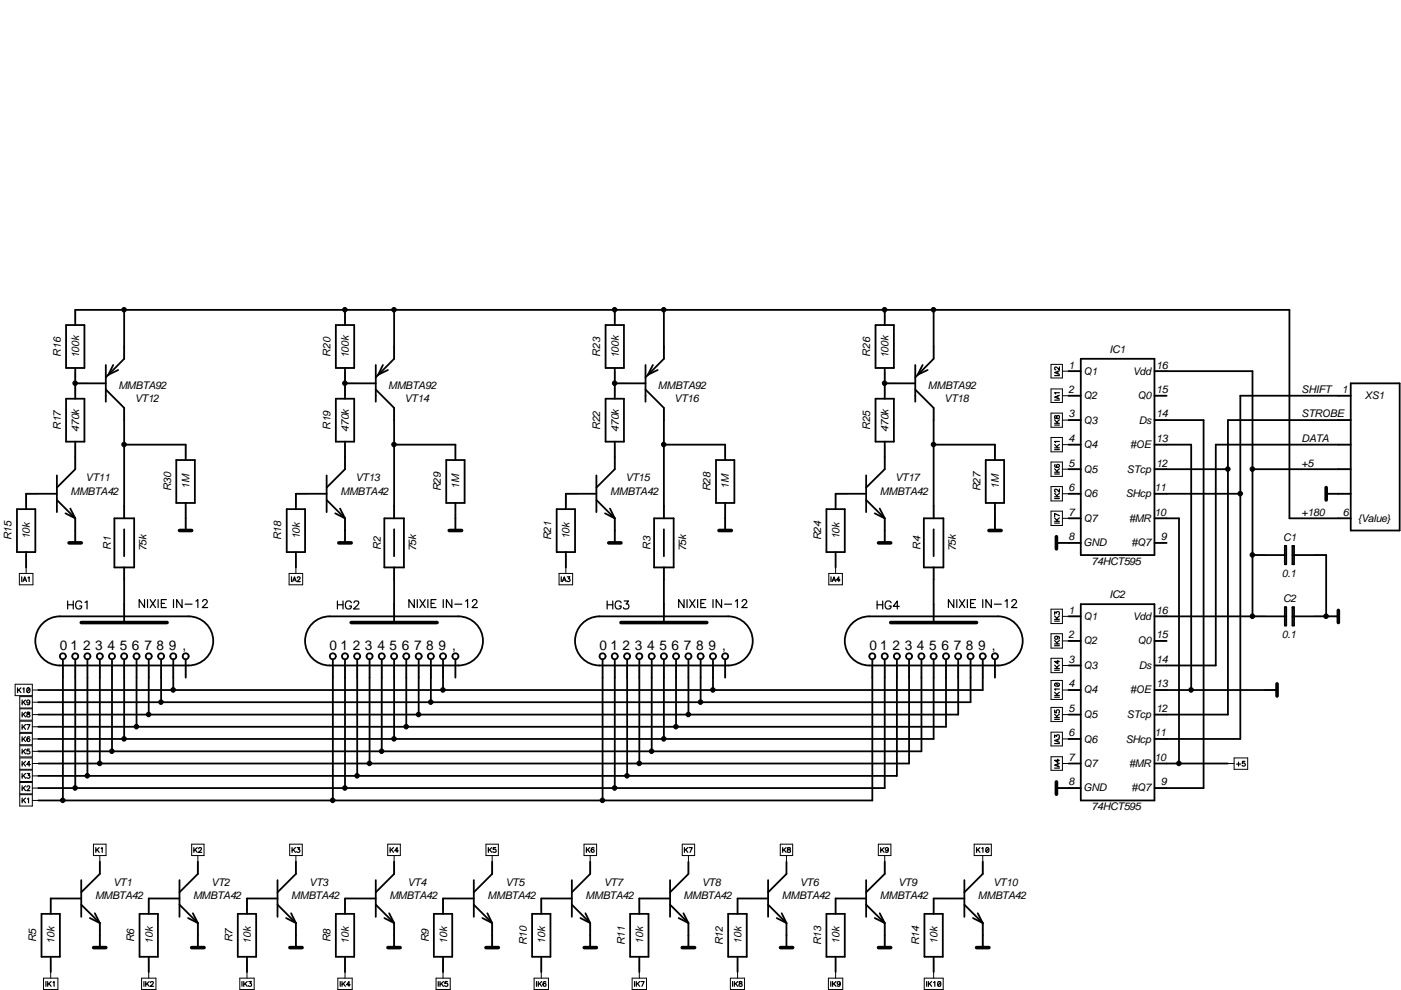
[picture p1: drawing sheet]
<svg xmlns="http://www.w3.org/2000/svg" width="297mm" height="210mm" viewBox="0 0 297 210" stroke-linecap="round" stroke-linejoin="round" font-family="sans-serif">
<g fill="#000">
<circle cx="26.3" cy="65.7" r=".49"/>
<circle cx="73.1" cy="65.7" r=".49"/>
<circle cx="83.5" cy="65.7" r=".49"/>
<circle cx="130.3" cy="65.7" r=".49"/>
<circle cx="140.7" cy="65.7" r=".49"/>
<circle cx="187.6" cy="65.7" r=".49"/>
<circle cx="197.9" cy="65.7" r=".49"/>
<circle cx="15.9" cy="81.3" r=".49"/>
<circle cx="26.3" cy="94.2" r=".49"/>
<circle cx="73.1" cy="81.3" r=".49"/>
<circle cx="83.5" cy="94.2" r=".49"/>
<circle cx="130.3" cy="81.3" r=".49"/>
<circle cx="140.7" cy="94.2" r=".49"/>
<circle cx="187.6" cy="81.3" r=".49"/>
<circle cx="197.9" cy="94.2" r=".49"/>
<circle cx="260.3" cy="99.5" r=".49"/>
<circle cx="265.5" cy="99.5" r=".49"/>
<circle cx="262.9" cy="104.7" r=".49"/>
<circle cx="265.5" cy="117.7" r=".49"/>
<circle cx="265.5" cy="130.7" r=".49"/>
<circle cx="281.2" cy="130.7" r=".49"/>
<circle cx="23.7" cy="159.3" r=".49"/>
<circle cx="26.3" cy="156.6" r=".49"/>
<circle cx="28.9" cy="154.1" r=".49"/>
<circle cx="31.5" cy="151.5" r=".49"/>
<circle cx="34.1" cy="148.9" r=".49"/>
<circle cx="36.7" cy="146.3" r=".49"/>
<circle cx="80.9" cy="159.3" r=".49"/>
<circle cx="83.5" cy="156.6" r=".49"/>
<circle cx="86.1" cy="154.1" r=".49"/>
<circle cx="88.7" cy="151.5" r=".49"/>
<circle cx="91.3" cy="148.9" r=".49"/>
<circle cx="93.9" cy="146.3" r=".49"/>
<circle cx="138.2" cy="159.3" r=".49"/>
<circle cx="140.7" cy="156.6" r=".49"/>
<circle cx="143.3" cy="154.1" r=".49"/>
<circle cx="145.9" cy="151.5" r=".49"/>
<circle cx="148.5" cy="148.9" r=".49"/>
<circle cx="151.1" cy="146.3" r=".49"/>
<circle cx="252.5" cy="146.3" r=".49"/>
<circle cx="13.3" cy="169.7" r=".49"/>
<circle cx="15.9" cy="167.1" r=".49"/>
<circle cx="18.5" cy="164.5" r=".49"/>
<circle cx="21.1" cy="161.9" r=".49"/>
<circle cx="70.5" cy="169.7" r=".49"/>
<circle cx="73.1" cy="167.1" r=".49"/>
<circle cx="75.7" cy="164.5" r=".49"/>
<circle cx="78.3" cy="161.9" r=".49"/>
<circle cx="127.7" cy="169.7" r=".49"/>
<circle cx="130.3" cy="167.1" r=".49"/>
<circle cx="132.9" cy="164.5" r=".49"/>
<circle cx="135.5" cy="161.9" r=".49"/>
<circle cx="250" cy="161.9" r=".49"/>
</g>
<g fill="none" stroke="#000" stroke-width=".21">
<path d="M16 65.7v2.6M16 78.7v5.2M26.3 73.5v2.6M73.1 65.7v2.6M73.1 78.7v5.2M83.6 73.5v2.6M130.3 65.7v2.6M130.3 78.7v5.2M140.8 73.5v2.6M187.6 65.7v2.6M187.6 78.7v5.2M197.9 73.5v2.6"/>
<path d="M222.8 77.3h2.5v2.8h-2.5zM225.3 78.7h3.8M244.8 78.7h2.6M16 94.3v5.2M16 81.3h2.5M26.3 86.5v2.6M39.4 94.3v2.6M73.1 94.3v5.2M73.1 81.3h2.6M83.6 86.5v2.6M96.6 94.3v2.6M130.3 94.3v5.2"/>
<path d="M130.3 81.3h2.7M140.8 86.5v2.6M153.8 94.3v2.6M187.6 94.3v5.2M187.6 81.3h2.6M197.9 86.5v2.6M210.9 94.3v2.6M222.8 82.5h2.5v2.8h-2.5zM222.8 87.6h2.5v3h-2.5zM222.8 92.8h2.5v3h-2.5zM222.8 98h2.5v3h-2.5zM225.3 99.5h3.8"/>
<path d="M225.3 94.3h3.8M225.3 83.9h3.8M225.3 89.1h3.8M244.8 99.5h2.6M244.8 94.3h2.6M244.8 83.9h2.6M244.8 89.1h2.6M283.8 99.5h2.6M283.8 94.3h2.6M283.8 83.9h2.6M283.8 89.1h2.6M5.5 117.7v3.9"/>
<path d="M8.1 104.7h-2.6v2.6M16 109.9v5.2M26.3 107.3v2.6M39.4 107.3v5.2M62.7 117.7v3.9M65.4 104.7h-2.7v2.6M73.1 109.9v5.2M83.6 107.3v2.6M96.6 107.3v5.2M120 117.7v3.9M122.6 104.7h-2.6v2.6M130.3 109.9v5.2"/>
<path d="M140.8 107.3v2.6M153.8 107.3v5.2M177.2 117.7v3.9M179.7 104.7h-2.5v2.6M187.6 109.9v5.2M197.9 107.3v2.6M210.9 107.3v5.2M222.8 103.2h2.5v3h-2.5zM222.8 108.4h2.5v3h-2.5zM224 115.1h5.1M225.3 109.9h3.8M225.3 104.7h3.8"/>
<path d="M244.8 115.1h2.6M244.8 109.9h2.6M244.8 104.7h2.6M265.6 117.7h2.6M278.5 117.7h2.7M281.2 104.7h5.2M283.8 109.9h2.6M4.1 121.6h2.9v2.4h-2.9zM26.3 120.3v2.6M26.3 128.1v2.6M61.3 121.6h2.9v2.4h-2.9zM83.6 120.3v2.6"/>
<path d="M83.6 128.1v2.6M118.5 121.6h2.9v2.4h-2.9zM140.8 120.3v2.6M140.8 128.1v2.6M175.7 121.6h2.9v2.4h-2.9zM197.9 120.3v2.6M197.9 128.1v2.6M222.8 129.2h2.5v3h-2.5zM222.8 134.4h2.5v3h-2.5zM222.8 139.6h2.5v3h-2.5zM225.3 130.7h3.8M225.3 135.9h3.8"/>
<path d="M244.8 130.7h2.6M244.8 135.9h2.6M265.6 130.7h2.6M278.5 130.7h5.3M3.2 145.1h3.7v2.4h-3.7zM4.2 147.7h2.7v2.4h-2.7zM4.2 150.3h2.7v2.4h-2.7zM4.2 152.9h2.7v2.4h-2.7zM4.2 155.5h2.7v2.4h-2.7zM4.2 158.1h2.7v2.4h-2.7zM6.9 146.3h1.2M6.9 154.1h1.2"/>
<path d="M6.9 156.7h1.2M6.9 148.9h1.2M6.9 151.5h1.2M6.9 159.3h1.2M13.3 141.1v2.6M16 141.1v2.6M18.5 141.1v2.6M21.2 141.1v2.6M23.7 141.1v2.6M26.3 141.1v2.6M29 141.1v2.6M31.5 141.1v2.6"/>
<path d="M34.2 141.1v2.6M36.7 141.1v2.6M39.4 141.1v2.6M70.6 141.1v2.6M73.1 141.1v2.6M75.7 141.1v2.6M78.4 141.1v2.6M80.9 141.1v2.6M83.6 141.1v2.6M86.1 141.1v2.6M88.8 141.1v2.6M91.4 141.1v2.6"/>
<path d="M93.9 141.1v2.6M96.6 141.1v2.6M127.8 141.1v2.6M130.3 141.1v2.6M133 141.1v2.6M135.5 141.1v2.6M138.2 141.1v2.6M140.8 141.1v2.6M143.3 141.1v2.6M146 141.1v2.6M148.5 141.1v2.6M151.2 141.1v2.6"/>
<path d="M153.8 141.1v2.6M185 141.1v2.6M187.6 141.1v2.6M190.2 141.1v2.6M192.7 141.1v2.6M195.4 141.1v2.6M197.9 141.1v2.6M200.6 141.1v2.6M203.2 141.1v2.6M205.8 141.1v2.6M208.4 141.1v2.6M210.9 141.1v2.6"/>
<path d="M222.8 144.3h2.5v4h-2.5zM222.8 150h2.5v3h-2.5zM222.8 155.2h2.5v3h-2.5zM225.3 146.3h3.8M225.3 156.7h3.8M225.3 141.1h3.8M225.3 151.5h3.8M244.8 146.3h2.6M244.8 156.7h2.6M244.8 141.1h2.6M244.8 151.5h2.6M268.2 146.3h2.6"/>
<path d="M4.2 160.7h2.7v2.4h-2.7zM4.2 163.3h2.7v2.4h-2.7zM4.2 165.9h2.7v2.4h-2.7zM4.2 168.5h2.7v2.4h-2.7zM6.9 161.9h1.2M6.9 169.7h1.2M6.9 164.5h1.2M6.9 167.1h1.2M19.8 179h2.7v2.4h-2.7zM40.6 179h2.7v2.4h-2.7zM61.4 179h2.7v2.4h-2.7zM82.2 179h2.7v2.4h-2.7z"/>
<path d="M103 179h2.7v2.4h-2.7zM123.8 179h2.7v2.4h-2.7zM144.6 179h2.7v2.4h-2.7zM165.4 179h2.7v2.4h-2.7zM186.2 179h2.7v2.4h-2.7zM206.5 179h3.7v2.4h-3.7zM222.8 160.4h2.5v2.9h-2.5zM224 167.1h5.1M225.3 161.9h3.8M244.8 161.9h2.6M244.8 167.1h2.6M260.3 161.9h1.4"/>
<path d="M261.7 160.7h2.8v2.4h-2.8zM13.3 190.5h-2.6v2.6M21.2 181.4v3.9M21.2 195.7v5.2M34.2 190.5h-2.7v2.6M41.9 181.4v3.9M41.9 195.7v5.2M54.9 190.5h-2.5v2.6M62.7 181.4v3.9M62.7 195.7v5.2M75.7 190.5h-2.6v2.6M83.6 181.4v3.9"/>
<path d="M83.6 195.7v5.2M96.6 190.5h-2.7v2.6M104.3 181.4v3.9M104.3 195.7v5.2M117.3 190.5h-2.5v2.6M125.1 181.4v3.9M125.1 195.7v5.2M138.2 190.5h-2.7v2.6M146 181.4v3.9M146 195.7v5.2M159 190.5h-2.6v2.6M166.7 181.4v3.9"/>
<path d="M166.7 195.7v5.2M179.7 190.5h-2.5v2.6M187.6 181.4v3.9M187.6 195.7v5.2M200.6 190.5h-2.7v2.6M208.4 181.4v3.9M208.4 195.7v5.2M9.2 207.4h3.1v2.4h-3.1zM10.7 203.5v3.9M30 207.4h3.1v2.4h-3.1zM31.5 203.5v3.9M50.8 207.4h3.1v2.4h-3.1z"/>
<path d="M52.4 203.5v3.9M71.6 207.4h3.1v2.4h-3.1zM73.1 203.5v3.9M92.5 207.4h3v2.4h-3zM93.9 203.5v3.9M113.2 207.4h3.1v2.4h-3.1zM114.8 203.5v3.9M134 207.4h3.1v2.4h-3.1zM135.5 203.5v3.9M154.9 207.4h3v2.4h-3zM156.4 203.5v3.9M175.6 207.4h3.1v2.4h-3.1z"/>
<path d="M177.2 203.5v3.9M196 207.4h4v2.4h-4zM197.9 203.5v3.9"/>
<circle cx="26.3" cy="65.7" r=".49"/>
<circle cx="73.1" cy="65.7" r=".49"/>
<circle cx="83.5" cy="65.7" r=".49"/>
<circle cx="130.3" cy="65.7" r=".49"/>
<circle cx="140.7" cy="65.7" r=".49"/>
<circle cx="187.6" cy="65.7" r=".49"/>
<circle cx="197.9" cy="65.7" r=".49"/>
<circle cx="15.9" cy="81.3" r=".49"/>
<circle cx="26.3" cy="94.2" r=".49"/>
<circle cx="73.1" cy="81.3" r=".49"/>
<circle cx="83.5" cy="94.2" r=".49"/>
<circle cx="130.3" cy="81.3" r=".49"/>
<circle cx="140.7" cy="94.2" r=".49"/>
<circle cx="187.6" cy="81.3" r=".49"/>
<circle cx="197.9" cy="94.2" r=".49"/>
<circle cx="260.3" cy="99.5" r=".49"/>
<circle cx="265.5" cy="99.5" r=".49"/>
<circle cx="262.9" cy="104.7" r=".49"/>
<circle cx="265.5" cy="117.7" r=".49"/>
<circle cx="265.5" cy="130.7" r=".49"/>
<circle cx="281.2" cy="130.7" r=".49"/>
<circle cx="23.7" cy="159.3" r=".49"/>
<circle cx="26.3" cy="156.6" r=".49"/>
<circle cx="28.9" cy="154.1" r=".49"/>
<circle cx="31.5" cy="151.5" r=".49"/>
<circle cx="34.1" cy="148.9" r=".49"/>
<circle cx="36.7" cy="146.3" r=".49"/>
<circle cx="80.9" cy="159.3" r=".49"/>
<circle cx="83.5" cy="156.6" r=".49"/>
<circle cx="86.1" cy="154.1" r=".49"/>
<circle cx="88.7" cy="151.5" r=".49"/>
<circle cx="91.3" cy="148.9" r=".49"/>
<circle cx="93.9" cy="146.3" r=".49"/>
<circle cx="138.2" cy="159.3" r=".49"/>
<circle cx="140.7" cy="156.6" r=".49"/>
<circle cx="143.3" cy="154.1" r=".49"/>
<circle cx="145.9" cy="151.5" r=".49"/>
<circle cx="148.5" cy="148.9" r=".49"/>
<circle cx="151.1" cy="146.3" r=".49"/>
<circle cx="252.5" cy="146.3" r=".49"/>
<circle cx="13.3" cy="169.7" r=".49"/>
<circle cx="15.9" cy="167.1" r=".49"/>
<circle cx="18.5" cy="164.5" r=".49"/>
<circle cx="21.1" cy="161.9" r=".49"/>
<circle cx="70.5" cy="169.7" r=".49"/>
<circle cx="73.1" cy="167.1" r=".49"/>
<circle cx="75.7" cy="164.5" r=".49"/>
<circle cx="78.3" cy="161.9" r=".49"/>
<circle cx="127.7" cy="169.7" r=".49"/>
<circle cx="130.3" cy="167.1" r=".49"/>
<circle cx="132.9" cy="164.5" r=".49"/>
<circle cx="135.5" cy="161.9" r=".49"/>
<circle cx="250" cy="161.9" r=".49"/>
</g>
<g fill="none" stroke="#000" stroke-width=".25">
<path d="M223.6 79.6h1M224.3 78.7v.5M224.6 78.6l-1 .4 1 .4M224.6 77.8v.6l-.4-.4a.31 .31 0 0 0-.5-.1 .31 .31 0 0 0-.1 .4l.3 .1M223.6 99.4l.7 .7M223.6 95.3h1M223.6 95h1M223.6 94.2l.7 .8M223.6 84.8h1M223.6 90.1h1M223.6 89.7h1M223.6 89l.7 .7"/>
<path d="M223.6 88.2v.5h.3a.39 .39 0 0 1 .2-.5 .39 .39 0 0 1 .5 .1l-.1 .4a.64 .64 0 0 1-.6-.6zM223.7 98.5l-.1 .1a.45 .45 0 0 0 .5 .5 .45 .45 0 0 0 .4-.6 .33 .33 0 0 0-.5 .2 .33 .33 0 0 0 .3 .4M224.3 83.9v.6M224.6 93.6h-1l.2 .2M224.6 83.8l-1 .4 1 .4M224.6 83.3h-1l.2 .2M224.6 99.4l-.6 .5M224.6 94.2l-.6 .5M224.6 89l-.6 .5M223.6 110.9h1M223.6 110.5h1M223.6 109.8l.7 .7"/>
<path d="M223.6 100.5h1M223.6 100.1h1M223.6 105.7h1M223.6 105.3h1M223.6 104.6l.7 .7M224.6 109.3l-1-.4v.7M224.6 103.7v.7l-.4-.6h-.5l-.1 .3 .3 .2M224.6 109.8l-.6 .5M224.6 104.6l-.6 .5M4.6 122.3v1M4.9 123.3l.3-1 .4 1M5 123h.5"/>
<path d="M5.9 122.5l.3-.2v1M14.3 127.4v1.7M14.3 128.2h1.2M15.5 127.4v1.7M17.3 127.8a.66 .66 0 0 0-.7-.4 .66 .66 0 0 0-.6 .7v.4a.64 .64 0 0 0 .7 .6 .64 .64 0 0 0 .6-.6h-.4M18 127.7l.5-.3v1.7M30.6 127.1v1.7l-1.1-1.7v1.7M31.3 127.1v1.7M31.8 127.1l1.2 1.7M33 127.1l-1.2 1.7M33.5 127.1v1.7M34.2 127.9h.7"/>
<path d="M35.3 127.1h-1.1v1.7h1.1M36.8 127.1v1.7M38.6 127.1v1.7l-1.1-1.7v1.7M39.2 128.1h1.5M41.5 127.5l.4-.4v1.7M43 127.6l.3-.5 .6 .2a.5 .5 0 0 1-.2 .7l-.8 .8h1.1M61.8 122.3v1M62.1 123.3l.3-1 .4 1M62.2 123h.5M63 122.6a.29 .29 0 0 1 .4-.3 .29 .29 0 0 1 .2 .4l-.6 .6h.7M71.5 128.2h1.2M71.5 127.4v1.7"/>
<path d="M72.7 127.4v1.7M74.5 127.8a.66 .66 0 0 0-.7-.4 .66 .66 0 0 0-.6 .7v.4a.64 .64 0 0 0 .7 .6 .64 .64 0 0 0 .6-.6h-.4M75.1 127.8l.1-.3 .8 .1a.55 .55 0 0 1-.2 .7l-.8 .8h1.2M87.8 127.1v1.7l-1.1-1.7v1.7M88.5 127.1v1.7M89 127.1l1.2 1.7M90.2 127.1l-1.2 1.7M90.7 127.1v1.7M91.4 127.9h.7M92.5 127.1h-1.1v1.7h1.1M94 127.1v1.7M95.8 127.1v1.7l-1.1-1.7v1.7"/>
<path d="M96.4 128.1h1.5M98.7 127.5l.4-.4v1.7M100.2 127.6l.3-.5 .5 .2a.5 .5 0 0 1-.1 .7l-.8 .8h1.1M119 122.3v1M119.2 123.3l.4-1 .4 1M119.4 123h.5M120.3 122.3h.5l-.3 .4a.3 .3 0 0 1 .4 .3 .3 .3 0 0 1-.3 .3l-.4-.2M128.7 128.2h1.2M128.7 127.4v1.7M129.9 127.4v1.7M131.7 127.8a.66 .66 0 0 0-.7-.4 .66 .66 0 0 0-.6 .7v.4a.64 .64 0 0 0 .7 .6 .64 .64 0 0 0 .6-.6h-.4M132.3 127.4h1l-.5 .7a.55 .55 0 0 1 .6 .6 .55 .55 0 0 1-.8 .4h-.3l-.1-.3"/>
<path d="M145 127.1v1.7l-1.1-1.7v1.7M145.7 127.1v1.7M146.2 127.1l1.2 1.7M147.4 127.1l-1.2 1.7M147.9 127.1v1.7M148.6 127.9h.7M149.6 127.1h-1v1.7h1M151.2 127.1v1.7M153 127.1v1.7l-1.2-1.7v1.7M153.6 128.1h1.5M155.9 127.5l.4-.4v1.7M157.3 127.6l.4-.5 .5 .2a.5 .5 0 0 1-.1 .7l-.8 .8h1.1"/>
<path d="M176.2 122.3v1M176.4 123.3l.4-1 .4 1M176.6 123h.5M178.1 123h-.7l.4-.7v1M186 128.2h1.2M186 127.4v1.7M187.2 127.4v1.7M188.9 127.8a.66 .66 0 0 0-.7-.4 .66 .66 0 0 0-.5 .7v.4a.64 .64 0 0 0 .6 .6 .64 .64 0 0 0 .6-.6h-.4M190.7 128.6h-1.3l.8-1.2v1.7M202.2 127.1v1.7l-1.1-1.7v1.7M202.9 127.1v1.7M203.4 127.1l1.2 1.7"/>
<path d="M204.6 127.1l-1.2 1.7M205.1 127.1v1.7M205.8 127.9h.7M206.8 127.1h-1v1.7h1M208.4 127.1v1.7M210.2 127.1v1.7l-1.2-1.7v1.7M210.8 128.1h1.5M213.1 127.5l.4-.4v1.7M214.5 127.6l.4-.5 .5 .2a.5 .5 0 0 1-.1 .7l-.8 .8h1.1M223.6 130.3v-.6l.4 .3a.35 .35 0 0 1 .5-.3 .35 .35 0 0 1-.1 .6M223.6 131.7h1M223.6 131.3h1"/>
<path d="M223.6 130.6l.7 .7M223.6 136.9h1M223.6 136.5h1M223.6 135.8l.7 .7M223.9 134.9a.32 .32 0 0 1 .3 .5 .32 .32 0 0 1-.5 .1 .32 .32 0 0 1 0-.5l.2-.1a.45 .45 0 0 1 .7 .4l-.1 .2M224.3 140v.8l-.7-.5h1M224.6 130.6l-.6 .5M224.6 135.8l-.6 .5M3.7 145.8v1.1M4 146.3l.4 .6M4.4 145.8l-.7 .7M4.7 148.4v1"/>
<path d="M4.7 151v1M4.7 153.6v1M4.7 156.2v1M4.7 158.8v1.1M4.9 146l.2-.2v1.1M4.9 148.8l.5 .6M4.9 154.1l.5 .5M4.9 156.6l.5 .6M4.9 151.4l.5 .6M4.9 159.3l.5 .6M5.4 153.6l-.7 .7M5.4 156.2l-.7 .7"/>
<path d="M5.4 148.4l-.7 .7M5.4 151l-.7 .7M5.4 158.8l-.7 .7M5.7 153.6h.6l-.4 1M5.8 151v.3a.39 .39 0 0 1 .5 .2 .39 .39 0 0 1-.2 .5l-.4-.1a.64 .64 0 0 1 .6-.6v-.3zM5.8 145.9a.5 .5 0 0 1 .6 .4 .5 .5 0 0 1-.3 .6l-.4-.2v-.4zM6.3 158.8h-.5l-.1 .5a.37 .37 0 0 1 .6 0 .37 .37 0 0 1-.1 .5 .37 .37 0 0 1-.5-.1M6.3 156.3a.45 .45 0 0 0-.6 .4 .45 .45 0 0 0 .6 .4 .33 .33 0 0 0-.2-.5 .33 .33 0 0 0-.4 .3M6.3 148.8a.32 .32 0 0 1-.4 .2 .32 .32 0 0 1-.2-.5 .32 .32 0 0 1 .6 0v.3a.45 .45 0 0 1-.4 .6l-.2-.1M6.3 146l-.6 .7M223.6 156.4v-.6l.4 .3a.3 .3 0 0 1 .3-.3 .3 .3 0 0 1 .3 .3l-.2 .4M223.6 150.6v.5h.4a.37 .37 0 0 1 0-.5 .37 .37 0 0 1 .6 0 .37 .37 0 0 1-.2 .6"/>
<path d="M223.6 157.6h1M223.6 147.8h1M223.6 147.4h1M223.6 146.8l.7 .6M223.6 142.1h1M223.6 141.7h1M223.6 141l.7 .7M223.6 152.5h1M223.6 152.1h1M223.6 151.4l.7 .7M223.6 144.9h.8l.2 .2a.53 .53 0 0 1-.5 .4 .53 .53 0 0 1-.5-.4zM223.8 144.9l.6 .6"/>
<path d="M224.3 156.8v.5M224.6 156.6l-1 .4 1 .4M224.6 146.1h-1l.2 .2M224.6 146.8l-.5 .4M224.6 141l-.6 .5M224.6 151.4l-.6 .5M4.7 161.4v1M4.7 164v1M4.7 166.6v1M4.7 169.2v1M4.9 169.6l.5 .6M4.9 161.8l.5 .6"/>
<path d="M4.9 164.4l.5 .6M4.9 167l.5 .6M5.4 169.2l-.7 .7M5.4 161.4l-.7 .7M5.4 164l-.7 .7M5.4 166.6l-.7 .7M5.7 166.9l.2-.3 .4 .1-.1 .5-.5 .4h.6M5.8 164h.5l-.3 .4a.35 .35 0 0 1 .3 .5 .35 .35 0 0 1-.6-.1M5.8 169.4l.3-.2v1M6.4 162.1h-.7l.5-.7v1M20.3 179.7v1M21 179.7l-.7 .7"/>
<path d="M21.5 179.9l.2-.2v1M41.1 179.7v1M41.8 179.7l-.7 .7M42.1 180l.2-.3 .4 .1-.1 .5-.5 .4h.7M61.9 179.7v1M62.6 179.7l-.7 .7M63 179.7h.5l-.3 .4a.35 .35 0 0 1 .3 .5 .35 .35 0 0 1-.6 0M82.7 179.7v1M83.4 179.7l-.7 .7M103.5 179.7v1M104.3 179.7l-.8 .7M105.1 179.7h-.5v.4a.37 .37 0 0 1 .5 0 .37 .37 0 0 1-.1 .6 .37 .37 0 0 1-.5-.1"/>
<path d="M124.3 179.7v1M125 179.7l-.7 .7M125.9 179.8v-.1a.45 .45 0 0 0-.6 .5 .45 .45 0 0 0 .6 .4 .33 .33 0 0 0-.1-.5 .33 .33 0 0 0-.5 .3M145.1 179.7v1M145.8 179.7l-.7 .7M146.1 179.7h.7l-.5 1M165.9 179.7v1M166.7 179.7l-.8 .7M167 179.7v.3a.39 .39 0 0 1 .5 .2 .39 .39 0 0 1-.1 .5l-.4-.1a.64 .64 0 0 1 .6-.6l-.1-.3zM186.7 179.7v1M187.4 179.7l-.7 .7M207 179.7v1"/>
<path d="M207.8 179.7l-.8 .7M208.2 179.9l.2-.2v1M209.2 179.7a.5 .5 0 0 1 .5 .4 .5 .5 0 0 1-.3 .6l-.4-.1v-.5zM209.6 179.9l-.6 .7M223.6 162.9h1M224.3 161v.7l-.7-.5h1M224.3 162v.5M224.6 161.8l-1 .4 1 .4M262.2 162h.9M262.6 161.6v.8M263.9 161.4h-.5v.5a.36 .36 0 0 1 .5 0 .36 .36 0 0 1 0 .5 .36 .36 0 0 1-.5-.1M20.6 180.1l.4 .6"/>
<path d="M41.4 180.1l.4 .6M62.2 180.1l.4 .6M83 180.1l.4 .6M84.5 180.4h-.8l.5-.7v1M103.8 180.1l.5 .6M124.6 180.1l.4 .6M145.4 180.1l.4 .6M166.2 180.1l.5 .6M187 180.1l.4 .6M188.3 180a.32 .32 0 0 1-.4 .3 .32 .32 0 0 1-.1-.5 .32 .32 0 0 1 .5 0v.2a.45 .45 0 0 1-.3 .7l-.3-.1M207.3 180.1l.5 .6M9.7 208.1v1"/>
<path d="M10.1 208.1v1M10.4 208.5l.4 .6M10.8 208.1l-.7 .7M11.3 208.3l.2-.2v1M30.5 208.1v1M30.9 208.1v1M31.2 208.5l.4 .6M31.6 208.1l-.7 .7M31.9 208.4l.2-.3 .4 .1-.1 .5-.5 .4h.7M51.3 208.1v1M51.7 208.1v1M51.9 208.5l.5 .6"/>
<path d="M52.4 208.1l-.7 .7M52.7 208.1h.6l-.3 .4a.35 .35 0 0 1 .3 .5 .35 .35 0 0 1-.6 0M72.1 208.1v1M72.5 208.1v1M72.8 208.5l.4 .6M73.2 208.1l-.7 .7M74.2 208.8h-.7l.5-.7v1M92.9 208.1v1M93.3 208.1v1M93.6 208.5l.4 .6M94 208.1l-.7 .7M94.9 208.1h-.5l-.1 .4a.37 .37 0 0 1 .6 0 .37 .37 0 0 1-.1 .6 .37 .37 0 0 1-.5-.1"/>
<path d="M113.7 208.1v1M114.1 208.1v1M114.4 208.5l.4 .6M114.8 208.1l-.7 .7M115.7 208.2a.45 .45 0 0 0-.6 .4 .45 .45 0 0 0 .6 .4 .33 .33 0 0 0-.1-.5 .33 .33 0 0 0-.5 .3M134.5 208.1v1M134.9 208.1v1M135.2 208.5l.4 .6M135.6 208.1l-.7 .7M135.9 208.1h.7l-.5 1M155.3 208.1v1M155.7 208.1v1"/>
<path d="M156 208.5l.4 .6M156.4 208.1l-.7 .7M156.8 208.2v.2a.39 .39 0 0 1 .5 .2 .39 .39 0 0 1-.2 .5l-.4-.1a.64 .64 0 0 1 .6-.6v-.2zM176.1 208.1v1M176.5 208.1v1M176.8 208.5l.4 .6M177.2 208.1l-.7 .7M178.1 208.4a.32 .32 0 0 1-.4 .3 .32 .32 0 0 1-.1-.5 .32 .32 0 0 1 .5 0v.2a.45 .45 0 0 1-.3 .7l-.3-.1M196.5 208.1v1M196.8 208.1v1M197.1 208.6l.4 .5M197.5 208.1l-.7 .7"/>
<path d="M197.9 208.3l.3-.2v1M198.9 208.2a.5 .5 0 0 1 .6 .3 .5 .5 0 0 1-.3 .6l-.4-.1zM199.4 208.3l-.6 .7"/>
</g>
<g fill="none" stroke="#000" stroke-width=".76">
<path d="M14.6 115.1h2.6M38.1 112.5h2.5M71.8 115.1h2.7M95.2 112.5h2.7M129.1 115.1h2.6M152.4 112.5h2.7M186.3 115.1h2.5M209.7 112.5h2.6M224 113.8v2.6M281.2 103.4v2.6M17.2 132h18.2M74.5 132h18.2"/>
<path d="M131.7 132h18.2M188.8 132h18.2M283.8 129.4v2.6M270.8 145v2.6M224 165.8v2.6M19.9 200.9h2.5M40.6 200.9h2.7M61.5 200.9h2.5M82.3 200.9h2.5M103 200.9h2.7M123.9 200.9h2.5M144.6 200.9h2.7"/>
<path d="M165.5 200.9h2.6M186.3 200.9h2.5M207 200.9h2.7"/>
</g>
<g fill="none" stroke="#000" stroke-width=".38">
<path d="M14 68.9h3.9v9.1h-3.9zM16 68.9v-3.2h257.4v44.2h13M16 78v6.5M22.4 77.4v7.8M24 77.4l-1 2.1 2.1-1.1M26.3 65.7v10.4l-3.9 3.9M71.2 68.9h3.9v9.1h-3.9zM73.1 65.7v3.2M73.1 78v6.5M79.7 77.4v7.8M81.2 77.4l-1 2.1 2.1-1.1M83.6 65.7v10.4l-3.9 3.9"/>
<path d="M128.4 68.9h3.9v9.1h-3.9zM130.3 65.7v3.2M130.3 78v6.5M136.9 77.4v7.8M138.4 77.4l-1 2.1 2-1.1M140.8 65.7v10.4l-3.9 3.9M185.6 68.9h3.9v9.1h-3.9zM187.6 65.7v3.2M187.6 78v6.5M194.1 77.4v7.8M195.6 77.4l-1 2.1 2.1-1.1M197.9 65.7v10.4l-3.8 3.9"/>
<path d="M226.6 78.7h2.5M229.1 76.1h15.7v41.6h-15.7zM244.8 78.7h20.8v52M14 84.5h3.9v9.1h-3.9zM16 93.6v5.9l-3.9 3.9M16 81.3h6.4M22.4 82.6l3.9 3.9v23.4M26.3 94.3h13.1v3.2M37.4 97.5h3.9v9.1h-3.9zM71.2 84.5h3.9v9.1h-3.9zM73.1 93.6v5.9l-3.8 3.9M73.1 81.3h6.6"/>
<path d="M79.7 82.6l3.9 3.9v23.4M83.6 94.3h13v3.2M94.6 97.5h3.9v9.1h-3.9zM128.4 84.5h3.9v9.1h-3.9zM130.3 93.6v5.9l-3.9 3.9M130.3 81.3h6.6M136.9 82.6l3.9 3.9v23.4M140.8 94.3h13v3.2M151.8 97.5h3.9v9.1h-3.9zM185.6 84.5h3.9v9.1h-3.9zM187.6 93.6v5.9l-4 3.9M187.6 81.3h6.5"/>
<path d="M194.1 82.6l3.8 3.9v23.4M197.9 94.3h13v3.2M209 97.5h3.9v9.1h-3.9zM226.6 94.3h2.5M226.6 99.5h2.5M226.6 83.9h2.5M226.6 89.1h2.5M244.8 89.1h10.4v78h-10.4M244.8 94.3h7.8v52M244.8 99.5h15.5M244.8 83.9h2.6M265.6 99.5h20.8"/>
<path d="M286.4 89.1h-26.1v62.4h-15.5M286.4 83.9h-23.4v72.8h-18.2M286.4 94.3h-28.6v46.8h-13M286.4 81.3h10.4v31.2h-10.4zM3.6 107.9h3.9v9.2h-3.9zM5.5 117.1v3.2M12.1 104.7h-6.6v3.2M12.1 100.8v7.8M12.1 106l3.9 3.9M13.9 108.8l2.1 1.1M14.9 107.8l1.1 2.1M16 109.9v5.2"/>
<path d="M24.3 109.9h4.1v10.4h-4.1zM26.3 112.2v5.7M39.4 106.6v5.9M60.8 107.9h3.9v9.2h-3.9zM62.7 117.1v3.2M69.3 104.7h-6.6v3.2M69.3 100.8v7.8M69.3 106l3.8 3.9M71.1 108.8l2 1.1M72.1 107.8l1 2.1M73.1 109.9v5.2M81.5 109.9h4.1v10.4h-4.1z"/>
<path d="M83.6 112.2v5.7M96.6 106.6v5.9M118 107.9h3.9v9.2h-3.9zM120 117.1v3.2M126.4 104.7h-6.4v3.2M126.4 100.8v7.8M126.4 106l3.9 3.9M128.3 108.8l2 1.1M129.3 107.8l1 2.1M130.3 109.9v5.2M138.7 109.9h4.1v10.4h-4.1zM140.8 112.2v5.7"/>
<path d="M153.8 106.6v5.9M175.2 107.9h3.9v9.2h-3.9zM177.2 117.1v3.2M183.6 104.7h-6.4v3.2M183.6 100.8v7.8M183.6 106l4 3.9M185.5 108.8l2.1 1.1M186.5 107.8l1.1 2.1M187.6 109.9v5.2M195.9 109.9h4.1v10.4h-4.1zM197.9 112.2v5.7M210.9 106.6v5.9"/>
<path d="M224 115.1h5.1M226.6 109.9h2.5M226.6 104.7h2.5M244.8 115.1h2.6M244.8 109.9h5.2v52M244.8 104.7h18.2M265.6 117.7h7.1M272.4 115.7h.3v3.9h-.3zM274 117.7h7.2v13M274 115.7h.4v3.9h-.4zM281.2 104.7h5.2M9 132.2a5.2 5.2 0 0 1 3.7-1.5h27.3a5.2 5.2 0 0 1 5.2 5.2 5.2 5.2 0 0 1-5.2 5.2h-27.3a5.2 5.2 0 0 1-4.8-3.2 5.2 5.2 0 0 1 1.1-5.7z"/>
<path d="M13.3 139.8v29.9M16 139.8v27.3M18.5 139.8v24.7M21.2 139.8v22.1M23.7 139.8v19.5M26.3 120.3v11.7M26.3 139.8v16.9M29 139.8v14.3M31.5 139.8v11.7M34.2 139.8v9.1M36.7 139.8v6.5M39.4 139.8v3.9"/>
<path d="M66.2 132.2a5.2 5.2 0 0 1 3.7-1.5h27.3a5.2 5.2 0 0 1 5.2 5.2 5.2 5.2 0 0 1-5.2 5.2h-27.3a5.2 5.2 0 0 1-4.8-3.2 5.2 5.2 0 0 1 1.1-5.7zM70.6 139.8v29.9M73.1 139.8v27.3M75.7 139.8v24.7M78.4 139.8v22.1M80.9 139.8v19.5M83.6 120.3v11.7M83.6 139.8v16.9M86.1 139.8v14.3M88.8 139.8v11.7M91.4 139.8v9.1M93.9 139.8v6.5"/>
<path d="M96.6 139.8v3.9M123.4 132.2a5.2 5.2 0 0 1 3.7-1.5h27.3a5.2 5.2 0 0 1 5.2 5.2 5.2 5.2 0 0 1-5.2 5.2h-27.3a5.2 5.2 0 0 1-4.8-3.2 5.2 5.2 0 0 1 1.1-5.7zM127.8 139.8v29.9M130.3 139.8v27.3M133 139.8v24.7M135.5 139.8v22.1M138.2 139.8v19.5M140.8 120.3v11.7M140.8 139.8v16.9M143.3 139.8v14.3M146 139.8v11.7M148.5 139.8v9.1"/>
<path d="M151.2 139.8v6.5M153.8 139.8v3.9M180.6 132.2a5.2 5.2 0 0 1 3.7-1.5h27.3a5.2 5.2 0 0 1 5.2 5.2 5.2 5.2 0 0 1-5.2 5.2h-27.3a5.2 5.2 0 0 1-4.8-3.2 5.2 5.2 0 0 1 1.1-5.7zM185 139.8v29.9h-176.9M187.6 139.8v27.3h-179.5M190.2 139.8v24.7h-182.1M192.7 139.8v22.1h-184.6M195.4 139.8v19.5h-187.3M197.9 120.3v11.7M197.9 139.8v16.9h-189.8M200.6 139.8v14.3h-192.5M203.2 139.8v11.7h-195.1"/>
<path d="M205.8 139.8v9.1h-197.7M208.4 139.8v6.5h-200.3M210.9 139.8v3.9M226.6 130.7h2.5M226.6 135.9h2.5M229.1 128.1h15.7v41.6h-15.7zM244.8 130.7h27.9M244.8 135.9h2.6M272.4 128.7h.3v3.9h-.3zM274 130.7h9.8M274 128.7h.4v3.9h-.4zM226.6 146.3h2.5"/>
<path d="M226.6 141.1h2.5M226.6 151.5h2.5M226.6 156.7h2.5M244.8 146.3h26M224 167.1h5.1M226.6 161.9h2.5M244.8 161.9h15.5M8.8 193.8h3.9v9.1h-3.9zM17.2 190.5h-6.5v3.3M17.2 186.6v7.8M17.2 191.8l4 3.9M19 194.6l2.2 1.1"/>
<path d="M20.1 193.6l1.1 2.1M21.2 182.7v2.6l-4 3.9M21.2 195.7v5.2M29.6 193.8h3.9v9.1h-3.9zM38.1 190.5h-6.6v3.3M38.1 186.6v7.8M38.1 191.8l3.8 3.9M39.9 194.6l2 1.1M40.9 193.6l1 2.1M41.9 182.7v2.6l-3.8 3.9M41.9 195.7v5.2M50.4 193.8h3.9v9.1h-3.9z"/>
<path d="M58.8 190.5h-6.4v3.3M58.8 186.6v7.8M58.8 191.8l3.9 3.9M60.7 194.6l2 1.1M61.7 193.6l1 2.1M62.7 182.7v2.6l-3.9 3.9M62.7 195.7v5.2M71.2 193.8h3.9v9.1h-3.9zM79.7 190.5h-6.6v3.3M79.7 186.6v7.8M79.7 191.8l3.9 3.9M81.5 194.6l2.1 1.1"/>
<path d="M82.5 193.6l1.1 2.1M83.6 182.7v2.6l-3.9 3.9M83.6 195.7v5.2M92 193.8h3.9v9.1h-3.9zM100.5 190.5h-6.6v3.3M100.5 186.6v7.8M100.5 191.8l3.8 3.9M102.3 194.6l2 1.1M103.3 193.6l1 2.1M104.3 182.7v2.6l-3.8 3.9M104.3 195.7v5.2M112.8 193.8h3.9v9.1h-3.9z"/>
<path d="M121.2 190.5h-6.4v3.3M121.2 186.6v7.8M121.2 191.8l3.9 3.9M123.1 194.6l2 1.1M124.1 193.6l1 2.1M125.1 182.7v2.6l-3.9 3.9M125.1 195.7v5.2M133.6 193.8h3.9v9.1h-3.9zM142.1 190.5h-6.6v3.3M142.1 186.6v7.8M142.1 191.8l3.9 3.9M143.9 194.6l2.1 1.1"/>
<path d="M144.9 193.6l1.1 2.1M146 182.7v2.6l-3.9 3.9M146 195.7v5.2M154.4 193.8h3.9v9.1h-3.9zM162.9 190.5h-6.5v3.3M162.9 186.6v7.8M162.9 191.8l3.8 3.9M164.7 194.6l2 1.1M165.7 193.6l1 2.1M166.7 182.7v2.6l-3.8 3.9M166.7 195.7v5.2M175.2 193.8h3.9v9.1h-3.9z"/>
<path d="M183.6 190.5h-6.4v3.3M183.6 186.6v7.8M183.6 191.8l4 3.9M185.5 194.6l2.1 1.1M186.5 193.6l1.1 2.1M187.6 182.7v2.6l-4 3.9M187.6 195.7v5.2M196 193.8h3.9v9.1h-3.9zM204.5 190.5h-6.6v3.3M204.5 186.6v7.8M204.5 191.8l3.9 3.9M206.3 194.6l2.1 1.1"/>
<path d="M207.3 193.6l1.1 2.1M208.4 182.7v2.6l-3.9 3.9M208.4 195.7v5.2M10.7 202.9v3.2M31.5 202.9v3.2M52.4 202.9v3.2M73.1 202.9v3.2M93.9 202.9v3.2M114.8 202.9v3.2M135.5 202.9v3.2M156.4 202.9v3.2M177.2 202.9v3.2"/>
<path d="M197.9 202.9v3.2"/>
<circle cx="13.3" cy="139.1" r=".64"/>
<circle cx="16" cy="139.1" r=".64"/>
<circle cx="18.5" cy="139.1" r=".64"/>
<circle cx="21.2" cy="139.1" r=".64"/>
<circle cx="23.7" cy="139.1" r=".64"/>
<circle cx="26.3" cy="139.1" r=".64"/>
<circle cx="28.9" cy="139.1" r=".64"/>
<circle cx="31.5" cy="139.1" r=".64"/>
<circle cx="34.2" cy="139.1" r=".64"/>
<circle cx="36.7" cy="139.1" r=".64"/>
<circle cx="39.4" cy="139.1" r=".64"/>
<circle cx="70.6" cy="139.1" r=".64"/>
<circle cx="73.1" cy="139.1" r=".64"/>
<circle cx="75.7" cy="139.1" r=".64"/>
<circle cx="78.4" cy="139.1" r=".64"/>
<circle cx="80.9" cy="139.1" r=".64"/>
<circle cx="83.6" cy="139.1" r=".64"/>
<circle cx="86.1" cy="139.1" r=".64"/>
<circle cx="88.8" cy="139.1" r=".64"/>
<circle cx="91.3" cy="139.1" r=".64"/>
<circle cx="93.9" cy="139.1" r=".64"/>
<circle cx="96.6" cy="139.1" r=".64"/>
<circle cx="127.8" cy="139.1" r=".64"/>
<circle cx="130.3" cy="139.1" r=".64"/>
<circle cx="133" cy="139.1" r=".64"/>
<circle cx="135.5" cy="139.1" r=".64"/>
<circle cx="138.2" cy="139.1" r=".64"/>
<circle cx="140.8" cy="139.1" r=".64"/>
<circle cx="143.3" cy="139.1" r=".64"/>
<circle cx="146" cy="139.1" r=".64"/>
<circle cx="148.5" cy="139.1" r=".64"/>
<circle cx="151.2" cy="139.1" r=".64"/>
<circle cx="153.7" cy="139.1" r=".64"/>
<circle cx="184.9" cy="139.1" r=".64"/>
<circle cx="187.6" cy="139.1" r=".64"/>
<circle cx="190.2" cy="139.1" r=".64"/>
<circle cx="192.7" cy="139.1" r=".64"/>
<circle cx="195.4" cy="139.1" r=".64"/>
<circle cx="197.9" cy="139.1" r=".64"/>
<circle cx="200.6" cy="139.1" r=".64"/>
<circle cx="203.2" cy="139.1" r=".64"/>
<circle cx="205.8" cy="139.1" r=".64"/>
<circle cx="208.4" cy="139.1" r=".64"/>
<circle cx="210.9" cy="139.1" r=".64"/>
</g>
<g font-size="2.9">
<text x="12.7" y="137.8">0</text>
<text x="15" y="137.8">1</text>
<text x="17.6" y="137.8">2</text>
<text x="20.2" y="137.8">3</text>
<text x="22.8" y="137.8">4</text>
<text x="25.4" y="137.8">5</text>
<text x="28" y="137.8">6</text>
<text x="30.6" y="137.8">7</text>
<text x="33.2" y="137.8">8</text>
<text x="35.8" y="137.8">9 ,</text>
<text x="69.9" y="137.8">0</text>
<text x="72.2" y="137.8">1</text>
<text x="74.8" y="137.8">2</text>
<text x="77.4" y="137.8">3</text>
<text x="80" y="137.8">4</text>
<text x="82.6" y="137.8">5</text>
<text x="85.2" y="137.8">6</text>
<text x="87.8" y="137.8">7</text>
<text x="90.4" y="137.8">8</text>
<text x="93" y="137.8">9 ,</text>
<text x="127.1" y="137.8">0</text>
<text x="129.4" y="137.8">1</text>
<text x="132" y="137.8">2</text>
<text x="134.6" y="137.8">3</text>
<text x="137.2" y="137.8">4</text>
<text x="139.8" y="137.8">5</text>
<text x="142.4" y="137.8">6</text>
<text x="145" y="137.8">7</text>
<text x="147.6" y="137.8">8</text>
<text x="150.2" y="137.8">9 ,</text>
<text x="184.3" y="137.8">0</text>
<text x="186.6" y="137.8">1</text>
<text x="189.2" y="137.8">2</text>
<text x="191.8" y="137.8">3</text>
<text x="194.4" y="137.8">4</text>
<text x="197" y="137.8">5</text>
<text x="199.6" y="137.8">6</text>
<text x="202.2" y="137.8">7</text>
<text x="204.8" y="137.8">8</text>
<text x="207.4" y="137.8">9 ,</text>
</g>
<g font-size="2.2">
<text x="12.9" y="75.6" transform="rotate(-90 12.9 75.6)">R16</text>
<text x="16.8" y="76" transform="rotate(-90 16.8 76)">100k</text>
<text x="70.1" y="75.6" transform="rotate(-90 70.1 75.6)">R20</text>
<text x="74" y="76" transform="rotate(-90 74 76)">100k</text>
<text x="127.3" y="75.6" transform="rotate(-90 127.3 75.6)">R23</text>
<text x="131.2" y="76" transform="rotate(-90 131.2 76)">100k</text>
<text x="184.5" y="75.6" transform="rotate(-90 184.5 75.6)">R26</text>
<text x="188.4" y="76" transform="rotate(-90 188.4 76)">100k</text>
<text x="235.2" y="74.9">IC1</text>
<text x="25.1" y="82.5">MMBTA92</text>
<text x="82.3" y="82.5">MMBTA92</text>
<text x="139.5" y="82.5">MMBTA92</text>
<text x="196.7" y="82.5">MMBTA92</text>
<text x="226.6" y="78.1">1</text>
<text x="226.6" y="83.4">2</text>
<text x="229.7" y="79.4">Q1</text>
<text x="240.2" y="79.4">Vdd</text>
<text x="245.1" y="78.1">16</text>
<text x="245.1" y="83.4">15</text>
<text x="276" y="83.4">SHIFT</text>
<text x="284.5" y="83.4">1</text>
<text x="28.6" y="85.1">VT12</text>
<text x="85.8" y="85.1">VT14</text>
<text x="143" y="85.1">VT16</text>
<text x="200.2" y="85.1">VT18</text>
<text x="226.6" y="88.5">3</text>
<text x="229.7" y="89.8">Q3</text>
<text x="229.7" y="84.6">Q2</text>
<text x="241.2" y="84.6">Q0</text>
<text x="241.4" y="89.8">Ds</text>
<text x="245.1" y="88.5">14</text>
<text x="276" y="88.5">STROBE</text>
<text x="289.4" y="84.6">XS1</text>
<text x="12.9" y="91.2" transform="rotate(-90 12.9 91.2)">R17</text>
<text x="16.8" y="91.6" transform="rotate(-90 16.8 91.6)">470k</text>
<text x="70.1" y="91.2" transform="rotate(-90 70.1 91.2)">R19</text>
<text x="74" y="91.6" transform="rotate(-90 74 91.6)">470k</text>
<text x="127.3" y="91.2" transform="rotate(-90 127.3 91.2)">R22</text>
<text x="131.2" y="91.6" transform="rotate(-90 131.2 91.6)">470k</text>
<text x="184.5" y="91.2" transform="rotate(-90 184.5 91.2)">R25</text>
<text x="188.4" y="91.6" transform="rotate(-90 188.4 91.6)">470k</text>
<text x="226.6" y="93.7">4</text>
<text x="229.7" y="95">Q4</text>
<text x="239.6" y="95">#OE</text>
<text x="245.1" y="93.7">13</text>
<text x="276" y="93.7">DATA</text>
<text x="226.6" y="98.9">5</text>
<text x="229.7" y="100.2">Q5</text>
<text x="238.9" y="100.2">STcp</text>
<text x="245.1" y="98.9">12</text>
<text x="276" y="98.9">+5</text>
<text x="14.9" y="104.9">MMBTA42</text>
<text x="18.2" y="102">VT11</text>
<text x="36.3" y="104.2" transform="rotate(-90 36.3 104.2)">R30</text>
<text x="40.2" y="103.7" transform="rotate(-90 40.2 103.7)">1M</text>
<text x="72.2" y="104.9">MMBTA42</text>
<text x="75.4" y="102">VT13</text>
<text x="93.5" y="104.2" transform="rotate(-90 93.5 104.2)">R29</text>
<text x="97.4" y="103.7" transform="rotate(-90 97.4 103.7)">1M</text>
<text x="129.4" y="104.9">MMBTA42</text>
<text x="132.6" y="102">VT15</text>
<text x="150.7" y="104.2" transform="rotate(-90 150.7 104.2)">R28</text>
<text x="154.6" y="103.7" transform="rotate(-90 154.6 103.7)">1M</text>
<text x="186.6" y="104.9">MMBTA42</text>
<text x="189.8" y="102">VT17</text>
<text x="207.9" y="104.2" transform="rotate(-90 207.9 104.2)">R27</text>
<text x="211.8" y="103.7" transform="rotate(-90 211.8 103.7)">1M</text>
<text x="226.6" y="104.1">6</text>
<text x="229.7" y="105.4">Q6</text>
<text x="238.7" y="105.4">SHcp</text>
<text x="244.8" y="104.1">11</text>
<text x="226.6" y="109.3">7</text>
<text x="229.7" y="110.6">Q7</text>
<text x="239.4" y="110.6">#MR</text>
<text x="244.8" y="109.3">10</text>
<text x="276" y="109.3">+180</text>
<text x="284.7" y="109.3">6</text>
<text x="287.9" y="110.6">{Value}</text>
<text x="2.5" y="114.6" transform="rotate(-90 2.5 114.6)">R15</text>
<text x="6.3" y="114.3" transform="rotate(-90 6.3 114.3)">10k</text>
<text x="23.5" y="116.6" transform="rotate(-90 23.5 116.6)">R1</text>
<text x="31.1" y="116.9" transform="rotate(-90 31.1 116.9)">75k</text>
<text x="59.6" y="114.6" transform="rotate(-90 59.6 114.6)">R18</text>
<text x="63.6" y="114.3" transform="rotate(-90 63.6 114.3)">10k</text>
<text x="80.7" y="116.6" transform="rotate(-90 80.7 116.6)">R2</text>
<text x="88.3" y="116.9" transform="rotate(-90 88.3 116.9)">75k</text>
<text x="116.9" y="114.6" transform="rotate(-90 116.9 114.6)">R21</text>
<text x="120.8" y="114.3" transform="rotate(-90 120.8 114.3)">10k</text>
<text x="137.9" y="116.6" transform="rotate(-90 137.9 116.6)">R3</text>
<text x="145.5" y="116.9" transform="rotate(-90 145.5 116.9)">75k</text>
<text x="174.1" y="114.6" transform="rotate(-90 174.1 114.6)">R24</text>
<text x="178" y="114.3" transform="rotate(-90 178 114.3)">10k</text>
<text x="195.2" y="116.6" transform="rotate(-90 195.2 116.6)">R4</text>
<text x="202.7" y="116.9" transform="rotate(-90 202.7 116.9)">75k</text>
<text x="226.6" y="114.6">8</text>
<text x="229.7" y="115.8">GND</text>
<text x="231.4" y="119.7">74HCT595</text>
<text x="239.9" y="115.8">#Q7</text>
<text x="246.1" y="114.6">9</text>
<text x="272.1" y="114.6">C1</text>
<text x="271.8" y="122.3">0.1</text>
<text x="226.6" y="130.1">1</text>
<text x="229.7" y="131.4">Q1</text>
<text x="235.2" y="126.9">IC2</text>
<text x="240.2" y="131.4">Vdd</text>
<text x="245.1" y="130.1">16</text>
<text x="272.1" y="127.6">C2</text>
<text x="226.6" y="135.3">2</text>
<text x="229.7" y="136.6">Q2</text>
<text x="241.2" y="136.6">Q0</text>
<text x="245.1" y="135.3">15</text>
<text x="271.8" y="135.3">0.1</text>
<text x="226.6" y="140.5">3</text>
<text x="229.7" y="141.8">Q3</text>
<text x="241.4" y="141.8">Ds</text>
<text x="245.1" y="140.5">14</text>
<text x="226.6" y="145.8">4</text>
<text x="229.7" y="147">Q4</text>
<text x="239.6" y="147">#OE</text>
<text x="245.1" y="145.8">13</text>
<text x="226.6" y="151">5</text>
<text x="229.7" y="152.2">Q5</text>
<text x="238.9" y="152.2">STcp</text>
<text x="245.1" y="151">12</text>
<text x="226.6" y="161.3">7</text>
<text x="226.6" y="156.1">6</text>
<text x="229.7" y="157.4">Q6</text>
<text x="238.7" y="157.4">SHcp</text>
<text x="244.8" y="161.3">10</text>
<text x="244.8" y="156.1">11</text>
<text x="226.6" y="166.5">8</text>
<text x="229.7" y="162.6">Q7</text>
<text x="229.7" y="167.8">GND</text>
<text x="239.4" y="162.6">#MR</text>
<text x="239.9" y="167.8">#Q7</text>
<text x="246.1" y="166.5">9</text>
<text x="231.4" y="171.7">74HCT595</text>
<text x="20.1" y="190.7">MMBTA42</text>
<text x="24" y="187.8">VT1</text>
<text x="40.9" y="190.7">MMBTA42</text>
<text x="44.8" y="187.8">VT2</text>
<text x="61.8" y="190.7">MMBTA42</text>
<text x="65.6" y="187.8">VT3</text>
<text x="82.5" y="190.7">MMBTA42</text>
<text x="86.4" y="187.8">VT4</text>
<text x="103.4" y="190.7">MMBTA42</text>
<text x="107.2" y="187.8">VT5</text>
<text x="124.2" y="190.7">MMBTA42</text>
<text x="128" y="187.8">VT7</text>
<text x="144.9" y="190.7">MMBTA42</text>
<text x="148.8" y="187.8">VT8</text>
<text x="165.8" y="190.7">MMBTA42</text>
<text x="169.6" y="187.8">VT6</text>
<text x="186.6" y="190.7">MMBTA42</text>
<text x="190.4" y="187.8">VT9</text>
<text x="207.3" y="190.7">MMBTA42</text>
<text x="210.6" y="187.8">VT10</text>
<text x="7.7" y="199.8" transform="rotate(-90 7.7 199.8)">R5</text>
<text x="11.6" y="200.2" transform="rotate(-90 11.6 200.2)">10k</text>
<text x="28.4" y="199.8" transform="rotate(-90 28.4 199.8)">R6</text>
<text x="32.4" y="200.2" transform="rotate(-90 32.4 200.2)">10k</text>
<text x="49.3" y="199.8" transform="rotate(-90 49.3 199.8)">R7</text>
<text x="53.2" y="200.2" transform="rotate(-90 53.2 200.2)">10k</text>
<text x="70.1" y="199.8" transform="rotate(-90 70.1 199.8)">R8</text>
<text x="74" y="200.2" transform="rotate(-90 74 200.2)">10k</text>
<text x="90.9" y="199.8" transform="rotate(-90 90.9 199.8)">R9</text>
<text x="94.8" y="200.2" transform="rotate(-90 94.8 200.2)">10k</text>
<text x="111.7" y="200.4" transform="rotate(-90 111.7 200.4)">R10</text>
<text x="115.6" y="200.2" transform="rotate(-90 115.6 200.2)">10k</text>
<text x="132.5" y="200.4" transform="rotate(-90 132.5 200.4)">R11</text>
<text x="136.4" y="200.2" transform="rotate(-90 136.4 200.2)">10k</text>
<text x="153.3" y="200.4" transform="rotate(-90 153.3 200.4)">R12</text>
<text x="157.2" y="200.2" transform="rotate(-90 157.2 200.2)">10k</text>
<text x="174.1" y="200.4" transform="rotate(-90 174.1 200.4)">R13</text>
<text x="178" y="200.2" transform="rotate(-90 178 200.2)">10k</text>
<text x="194.9" y="200.4" transform="rotate(-90 194.9 200.4)">R14</text>
<text x="198.8" y="200.2" transform="rotate(-90 198.8 200.2)">10k</text>
</g>
</svg>
